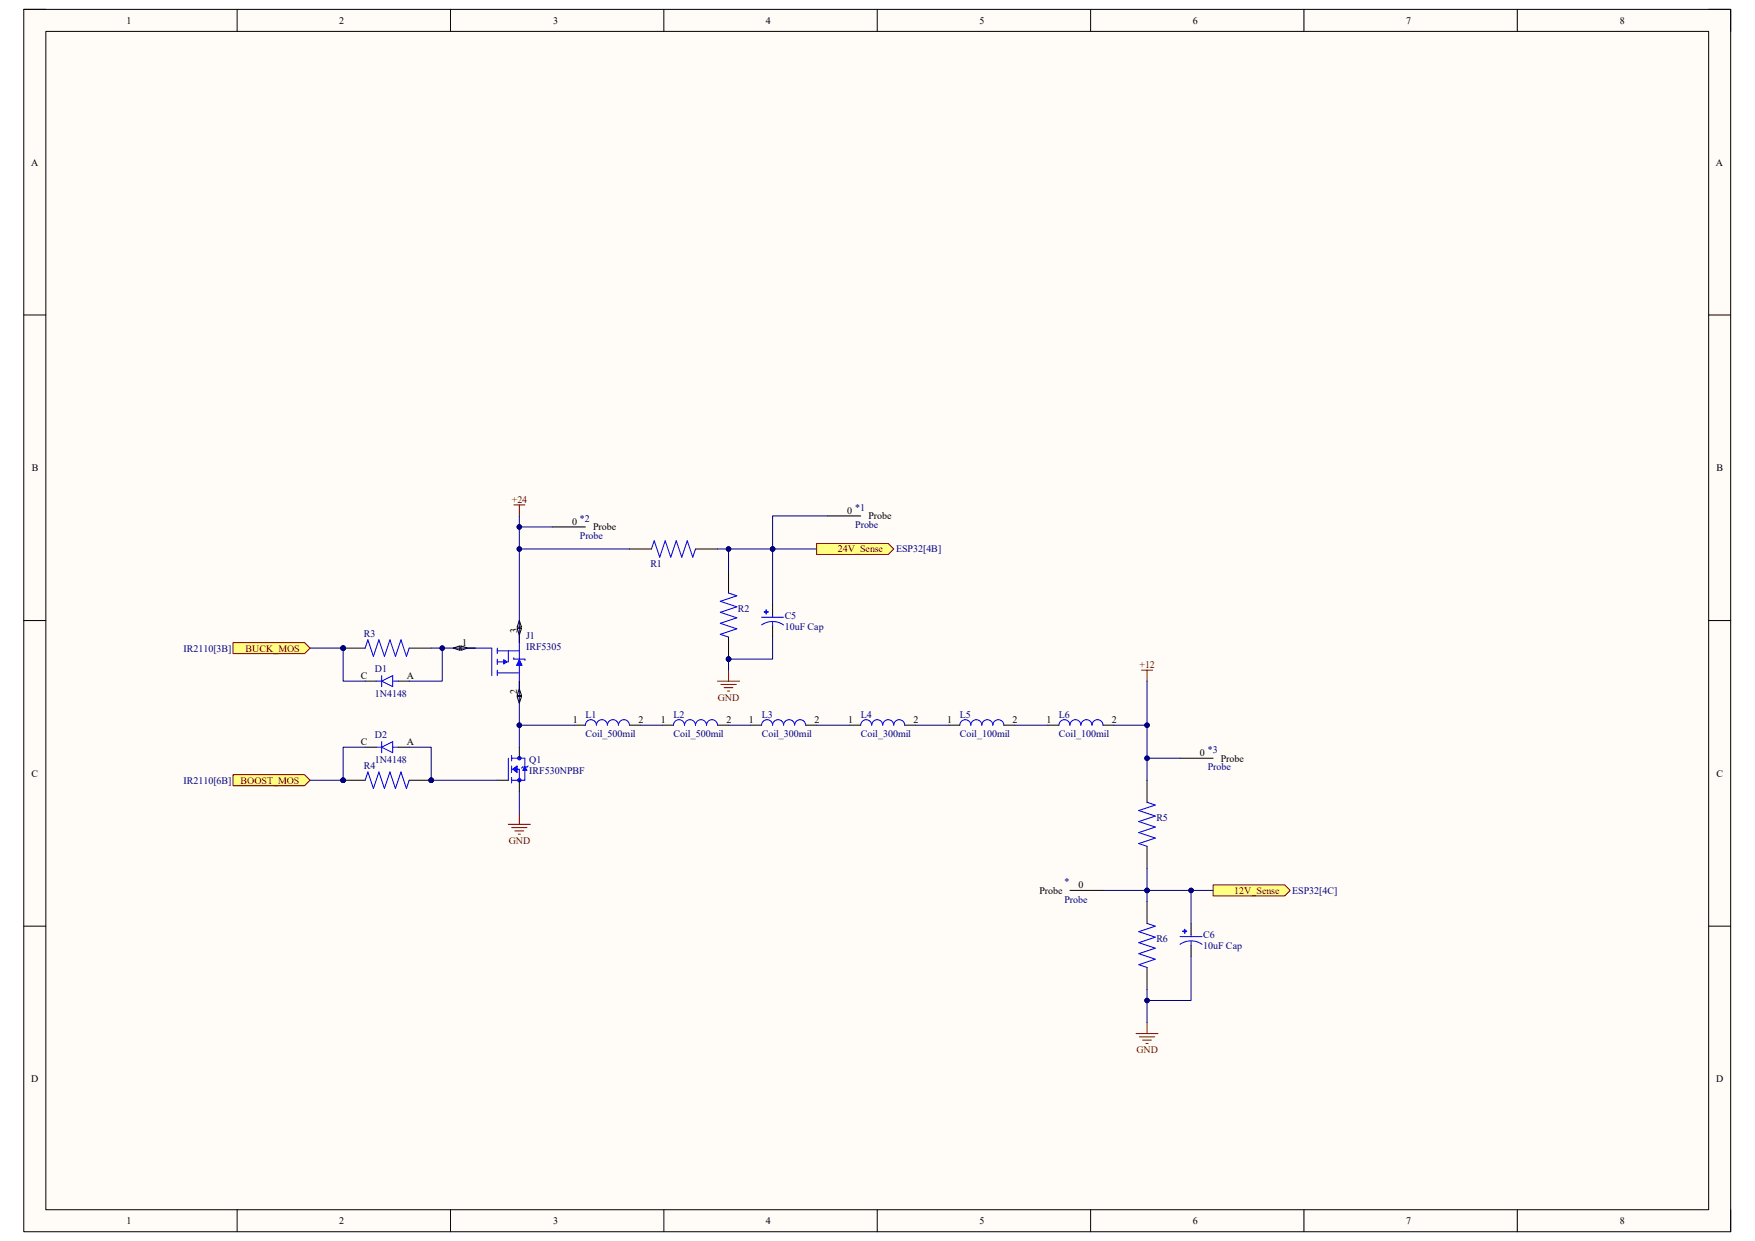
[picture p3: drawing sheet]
<svg xmlns="http://www.w3.org/2000/svg" width="297mm" height="210mm" viewBox="0 0 297 210" stroke-linecap="round" stroke-linejoin="round" font-family="sans-serif">
<path d="M4 1.6h288.9v206.8h-288.9z" fill-rule="evenodd" fill="#fffcf8"/>
<path d="M4 1.6h288.9v206.8h-288.9z" fill="none" stroke="#000" stroke-width=".17"/>
<path d="M7.8 5.3h281.4v199.4h-281.4z" fill-rule="evenodd" fill="#fffcf8"/>
<g fill="none" stroke="#000" stroke-width=".17">
<path d="M4 1.6h3.7M7.8 5.3h281.4v199.4h-281.4zM40.1 1.6v3.7M76.2 1.6v3.7M112.3 1.6v3.7M148.5 1.6v3.7M184.6 1.6v3.7M220.7 1.6v3.7M256.8 1.6v3.7M289.2 1.6h3.7v3.7M4 53.3h3.7M289.2 53.3h3.7"/>
<path d="M4 105h3.8M289.2 105h3.7M4 156.7h3.8M289.2 156.7h3.7M40.1 204.7v3.7M76.2 204.7v3.7M112.4 204.7v3.7M148.5 204.7v3.7M184.6 204.7v3.7M220.7 204.7v3.7M256.8 204.7v3.7M292.9 204.7v3.7"/>
</g>
<path d="M86 128.3v3.7M86.6 127.8v1M86.6 129.6v1.1M86.6 131.6v.9M86.6 130.2h1.3v1.8M86.6 128.3h2.2v3.7h-2.2M89.4 129.6l-.2 .2h-.7l-.2 .2" fill="none" stroke="#00f" stroke-width=".17"/>
<path d="M88.8 129.8l.4 .6h-.7z" fill="#00f"/>
<path d="M88.8 129.8l.4 .6h-.7z" fill="none" stroke="#00f" stroke-width=".17"/>
<path d="M86.8 130.2l.7-.6v1.1z" fill="#00f"/>
<g fill="none" stroke="#00f" stroke-width=".17">
<path d="M80.4 109.7h2.8v4.6M84.2 109.7v.9M84.2 111.5v1M84.2 113.4v.9M84.2 113.9h3.7M84.2 110.1h3.7M86 110.1v1.9h-1.8M87 111.3v.2h1.8v.3M87.9 108.7v6.6M86.8 130.2l.7-.6v1.1z"/>
<circle cx="87.9" cy="128.3" r=".26"/>
<circle cx="87.9" cy="132" r=".26"/>
</g>
<path d="M84.2 132h1.8M87.9 126.4v1.9M87.9 132v1.9" fill="none" stroke="#000" stroke-width=".17"/>
<path d="M85.2 112.1h.5l-.5 .3z" fill="#00f"/>
<path d="M85.2 112.1h.5l-.5 .3z" fill="none" stroke="#00f" stroke-width=".17"/>
<path d="M85.2 111.6l.5 .4h-.5z" fill="#00f"/>
<path d="M85.2 111.6l.5 .4h-.5z" fill="none" stroke="#00f" stroke-width=".17"/>
<path d="M87.8 111.8v.8h-.4z" fill="#00f"/>
<path d="M87.8 111.8v.8h-.4z" fill="none" stroke="#00f" stroke-width=".17"/>
<path d="M87.9 111.8l.5 .8h-.5z" fill="#00f"/>
<path d="M87.9 111.8l.5 .8h-.5z" fill="none" stroke="#00f" stroke-width=".17"/>
<path d="M76.7 109.7h3.7" fill="none" stroke="#000" stroke-width=".17"/>
<path d="M76.7 109.7l1.1-.4v.8z" fill="#f8fcff"/>
<path d="M76.7 109.7l1.1-.4v.8z" fill="none" stroke="#000" stroke-width=".17"/>
<path d="M78 109.3l1.1 .4-1.1 .4z" fill="#f8fcff"/>
<path d="M78 109.3l1.1 .4-1.1 .4zM87.9 105v3.7" fill="none" stroke="#000" stroke-width=".17"/>
<path d="M87.9 105l.4 1.1h-.8z" fill="#f8fcff"/>
<path d="M87.9 105l.4 1.1h-.8z" fill="none" stroke="#000" stroke-width=".17"/>
<path d="M87.5 106.3h.8l-.4 1.1z" fill="#f8fcff"/>
<path d="M87.5 106.3h.8l-.4 1.1zM87.9 115.3v3.7" fill="none" stroke="#000" stroke-width=".17"/>
<path d="M87.5 117.9h.8l-.4 1.1z" fill="#f8fcff"/>
<path d="M87.5 117.9h.8l-.4 1.1z" fill="none" stroke="#000" stroke-width=".17"/>
<path d="M87.9 116.6l.4 1.1h-.8z" fill="#f8fcff"/>
<path d="M87.9 116.6l.4 1.1h-.8z" fill="none" stroke="#000" stroke-width=".17"/>
<path d="M193.2 113.4h1.9M194.1 113.4v1.9M86 139.5h3.8M87.9 137.6v1.9M86.6 140.1h2.6M87.1 140.6h1.5M87.7 141.2h.4" fill="none" stroke="#800000" stroke-width=".17"/>
<circle cx="58.1" cy="109.7" r=".37" fill="#000080"/>
<circle cx="58.1" cy="109.7" r=".37" fill="none" stroke="#000080" stroke-width=".17"/>
<path d="M61.8 109.7l.5-1.4 .9 2.8 .9-2.8 1 2.8 .9-2.8 .9 2.8 1-2.8 .9 2.8 .5-1.4" fill="none" stroke="#00f" stroke-width=".17"/>
<path d="M58.1 109.7h3.7" fill="none" stroke="#000" stroke-width=".17"/>
<circle cx="58.1" cy="109.7" r=".37" fill="#000080"/>
<circle cx="58.1" cy="109.7" r=".37" fill="none" stroke="#000080" stroke-width=".17"/>
<path d="M69.3 109.7h3.7" fill="none" stroke="#000" stroke-width=".17"/>
<circle cx="58.1" cy="132" r=".37" fill="#000080"/>
<circle cx="58.1" cy="132" r=".37" fill="none" stroke="#000080" stroke-width=".17"/>
<circle cx="73" cy="132" r=".37" fill="#000080"/>
<circle cx="73" cy="132" r=".37" fill="none" stroke="#000080" stroke-width=".17"/>
<path d="M61.8 132l.5-1.4 .9 2.8 .9-2.8 1 2.8 .9-2.8 .9 2.8 1-2.8 .9 2.8 .5-1.4" fill="none" stroke="#00f" stroke-width=".17"/>
<path d="M58.1 132h3.7" fill="none" stroke="#000" stroke-width=".17"/>
<circle cx="58.1" cy="132" r=".37" fill="#000080"/>
<circle cx="58.1" cy="132" r=".37" fill="none" stroke="#000080" stroke-width=".17"/>
<path d="M69.3 132h3.7" fill="none" stroke="#000" stroke-width=".17"/>
<circle cx="73" cy="132" r=".37" fill="#000080"/>
<circle cx="73" cy="132" r=".37" fill="none" stroke="#000080" stroke-width=".17"/>
<path d="M63.7 115.3h.9M64.6 115.3l1.9-1v1.9zM64.6 114.3v1.9M66.5 115.3h.9M63.7 126.4h.9M64.6 126.4l1.9-.9v1.9zM64.6 125.5v1.9M66.5 126.4h.9" fill="none" stroke="#00f" stroke-width=".17"/>
<path d="M61.8 115.3h1.9M67.4 115.3h1.9M61.8 126.4h1.9M67.4 126.4h1.9" fill="none" stroke="#000" stroke-width=".17"/>
<path d="M39.4 108.7h12.1l1 1-1 .9h-12.1z" fill-rule="evenodd" fill="#ffff80"/>
<path d="M39.4 108.7h12.1l1 1-1 .9h-12.1z" fill="none" stroke="#800000" stroke-width=".17"/>
<path d="M39.4 131.1h12.1l1 .9-1 1h-12.1z" fill-rule="evenodd" fill="#ffff80"/>
<path d="M87 85.4h1.8M87.9 85.4v1.9M39.4 131.1h12.1l1 .9-1 1h-12.1zM192.3 174.9h3.7M192.8 175.5h2.6M193.4 176h1.5M193.9 176.6h.4M194.1 173v1.9" fill="none" stroke="#800000" stroke-width=".17"/>
<path d="M110.3 92.9l.4-1.4 .9 2.8 1-2.8 .9 2.8 .9-2.8 1 2.8 .9-2.8 .9 2.8 .5-1.4M99.1 122.7a.93 .93 0 0 1 .9-.9 .93 .93 0 0 1 .9 .9 .93 .93 0 0 1 1-.9 .93 .93 0 0 1 .9 .9 .93 .93 0 0 1 .9-.9 .93 .93 0 0 1 1 .9 .93 .93 0 0 1 .9-.9 .93 .93 0 0 1 .9 .9M114 122.7a.93 .93 0 0 1 .9-.9 .93 .93 0 0 1 .9 .9 .93 .93 0 0 1 1-.9 .93 .93 0 0 1 .9 .9 .93 .93 0 0 1 .9-.9 .93 .93 0 0 1 1 .9 .93 .93 0 0 1 .9-.9 .93 .93 0 0 1 .9 .9M128.9 122.7a.93 .93 0 0 1 .9-.9 .93 .93 0 0 1 1 .9 .93 .93 0 0 1 .9-.9 .93 .93 0 0 1 .9 .9 .93 .93 0 0 1 .9-.9 .93 .93 0 0 1 1 .9 .93 .93 0 0 1 .9-.9 .93 .93 0 0 1 .9 .9M145.7 122.7a.93 .93 0 0 1 .9-.9 .93 .93 0 0 1 .9 .9 .93 .93 0 0 1 1-.9 .93 .93 0 0 1 .9 .9 .93 .93 0 0 1 .9-.9 .93 .93 0 0 1 1 .9 .93 .93 0 0 1 .9-.9 .93 .93 0 0 1 .9 .9M162.4 122.7a.93 .93 0 0 1 1-.9 .93 .93 0 0 1 .9 .9 .93 .93 0 0 1 .9-.9 .93 .93 0 0 1 1 .9 .93 .93 0 0 1 .9-.9 .93 .93 0 0 1 .9 .9 .93 .93 0 0 1 1-.9 .93 .93 0 0 1 .9 .9M179.2 122.7a.93 .93 0 0 1 .9-.9 .93 .93 0 0 1 1 .9 .93 .93 0 0 1 .9-.9 .93 .93 0 0 1 .9 .9 .94 .94 0 0 1 1-.9 .94 .94 0 0 1 .9 .9 .93 .93 0 0 1 .9-.9 .93 .93 0 0 1 1 .9M194.1 135.8l1.4 .4-2.8 1 2.8 .9-2.8 .9 2.8 1-2.8 .9 2.8 .9-2.8 1 1.4 .4M194.1 156.3l1.4 .4-2.8 1 2.8 .9-2.8 .9 2.8 1-2.8 .9 2.8 .9-2.8 1 1.4 .4" fill="none" stroke="#00f" stroke-width=".17"/>
<g fill="none" stroke="#000" stroke-width=".17">
<path d="M106.5 92.9h3.8M117.7 92.9h3.7M97.2 122.7h1.9M106.5 122.7h1.9M112.1 122.7h1.9M121.4 122.7h1.9M127 122.7h1.9M136.3 122.7h1.9M143.8 122.7h1.9M153.1 122.7h1.9M160.6 122.7h1.8M169.9 122.7h1.9"/>
<path d="M177.3 122.7h1.9M186.7 122.7h1.8M194.1 132v3.8M194.1 143.2v3.7M194.1 152.5v3.8M194.1 163.7v3.7"/>
</g>
<circle cx="123.3" cy="111.5" r=".37" fill="#000080"/>
<circle cx="123.3" cy="111.5" r=".37" fill="none" stroke="#000080" stroke-width=".17"/>
<path d="M123.3 100.4l1.4 .4-2.8 1 2.8 .9-2.8 .9 2.8 1-2.8 .9 2.8 .9-2.8 .9 1.4 .5" fill="none" stroke="#00f" stroke-width=".17"/>
<path d="M123.3 107.8v3.7" fill="none" stroke="#000" stroke-width=".17"/>
<circle cx="123.3" cy="111.5" r=".37" fill="#000080"/>
<circle cx="123.3" cy="111.5" r=".37" fill="none" stroke="#000080" stroke-width=".17"/>
<path d="M123.3 96.6v3.8" fill="none" stroke="#000" stroke-width=".17"/>
<path d="M121.4 115.3h3.8M122 115.8h2.6M122.6 116.4h1.4M123.1 116.9h.4M123.3 113.4v1.9" fill="none" stroke="#800000" stroke-width=".17"/>
<path d="M129.6 103.2h.1v.7h-.1z" fill-rule="evenodd" fill="#00f"/>
<path d="M129.6 103.2h.1v.7h-.1z" fill="none" stroke="#00f" stroke-width=".17"/>
<path d="M129.3 103.5h.7v.1h-.7z" fill-rule="evenodd" fill="#00f"/>
<path d="M128.9 105.8a3.2 3.2 0 0 1 3.7 0M128.9 104.5h3.7M129.3 103.5h.7v.1h-.7zM130.8 104.1v.4M130.8 105.2v.7" fill="none" stroke="#00f" stroke-width=".17"/>
<path d="M130.8 102.2v1.9M130.8 105.9v1.9" fill="none" stroke="#000" stroke-width=".17"/>
<path d="M200.4 157.3h.1v.6h-.1z" fill-rule="evenodd" fill="#00f"/>
<path d="M200.4 157.3h.1v.6h-.1z" fill="none" stroke="#00f" stroke-width=".17"/>
<path d="M200.2 157.6h.6h-.6z" fill-rule="evenodd" fill="#00f"/>
<path d="M199.7 159.8a3.2 3.2 0 0 1 3.7 0M199.7 158.5h3.7M200.2 157.6h.6h-.6zM201.6 158.1v.4M201.6 159.3v.7" fill="none" stroke="#00f" stroke-width=".17"/>
<path d="M201.6 156.3v1.8M201.6 160v1.9" fill="none" stroke="#000" stroke-width=".17"/>
<path d="M205.3 149.8h12.1l.9 .9-.9 .9h-12.1z" fill-rule="evenodd" fill="#ffff80"/>
<path d="M205.3 149.8h12.1l.9 .9-.9 .9h-12.1z" fill="none" stroke="#800000" stroke-width=".17"/>
<path d="M138.2 92h12.1l1 .9-1 .9h-12.1z" fill-rule="evenodd" fill="#ffff80"/>
<path d="M138.2 92h12.1l1 .9-1 .9h-12.1z" fill="none" stroke="#800000" stroke-width=".17"/>
<path d="M87.9 115.3v11.1" fill="none" stroke="#000080" stroke-width=".17"/>
<circle cx="87.9" cy="122.7" r=".37" fill="#000080"/>
<g fill="none" stroke="#000080" stroke-width=".17">
<path d="M73 109.7h7.4M87.9 133.9v3.7"/>
<circle cx="87.9" cy="122.7" r=".37"/>
</g>
<circle cx="74.8" cy="109.7" r=".37" fill="#000080"/>
<g fill="none" stroke="#000080" stroke-width=".17">
<path d="M73 132h11.2"/>
<circle cx="74.8" cy="109.7" r=".37"/>
</g>
<circle cx="73" cy="132" r=".37" fill="#000080"/>
<g fill="none" stroke="#000080" stroke-width=".17">
<path d="M74.8 109.7v5.6h-5.5"/>
<circle cx="73" cy="132" r=".37"/>
</g>
<circle cx="74.8" cy="109.7" r=".37" fill="#000080"/>
<g fill="none" stroke="#000080" stroke-width=".17">
<path d="M58.1 109.7v5.6h3.7"/>
<circle cx="74.8" cy="109.7" r=".37"/>
</g>
<circle cx="58.1" cy="109.7" r=".37" fill="#000080"/>
<g fill="none" stroke="#000080" stroke-width=".17">
<path d="M69.3 126.4h3.7v5.6"/>
<circle cx="58.1" cy="109.7" r=".37"/>
</g>
<circle cx="73" cy="132" r=".37" fill="#000080"/>
<g fill="none" stroke="#000080" stroke-width=".17">
<path d="M61.8 126.4h-3.7v5.6"/>
<circle cx="73" cy="132" r=".37"/>
</g>
<circle cx="58.1" cy="132" r=".37" fill="#000080"/>
<g fill="none" stroke="#000080" stroke-width=".17">
<path d="M52.5 109.7h5.6"/>
<circle cx="58.1" cy="132" r=".37"/>
</g>
<circle cx="58.1" cy="109.7" r=".37" fill="#000080"/>
<g fill="none" stroke="#000080" stroke-width=".17">
<path d="M52.5 132h5.6"/>
<circle cx="58.1" cy="109.7" r=".37"/>
</g>
<circle cx="58.1" cy="132" r=".37" fill="#000080"/>
<g fill="none" stroke="#000080" stroke-width=".17">
<path d="M87.9 122.7h9.3"/>
<circle cx="58.1" cy="132" r=".37"/>
</g>
<circle cx="87.9" cy="122.7" r=".37" fill="#000080"/>
<g fill="none" stroke="#000080" stroke-width=".17">
<path d="M87.9 87.3v21.4"/>
<circle cx="87.9" cy="122.7" r=".37"/>
</g>
<circle cx="87.9" cy="89.2" r=".37" fill="#000080"/>
<circle cx="87.9" cy="89.2" r=".37" fill="none" stroke="#000080" stroke-width=".17"/>
<circle cx="87.9" cy="92.9" r=".37" fill="#000080"/>
<g fill="none" stroke="#000080" stroke-width=".17">
<path d="M194.1 146.9v5.6"/>
<circle cx="87.9" cy="92.9" r=".37"/>
</g>
<circle cx="194.1" cy="150.7" r=".37" fill="#000080"/>
<g fill="none" stroke="#000080" stroke-width=".17">
<path d="M194.1 167.4v5.6"/>
<circle cx="194.1" cy="150.7" r=".37"/>
</g>
<circle cx="194.1" cy="169.3" r=".37" fill="#000080"/>
<g fill="none" stroke="#000080" stroke-width=".17">
<path d="M123.3 111.5v1.9"/>
<circle cx="194.1" cy="169.3" r=".37"/>
</g>
<circle cx="123.3" cy="111.5" r=".37" fill="#000080"/>
<g fill="none" stroke="#000080" stroke-width=".17">
<path d="M121.4 92.9h1.9v3.7"/>
<circle cx="123.3" cy="111.5" r=".37"/>
</g>
<circle cx="123.3" cy="92.9" r=".37" fill="#000080"/>
<g fill="none" stroke="#000080" stroke-width=".17">
<path d="M87.9 92.9h18.6"/>
<circle cx="123.3" cy="92.9" r=".37"/>
</g>
<circle cx="87.9" cy="92.9" r=".37" fill="#000080"/>
<g fill="none" stroke="#000080" stroke-width=".17">
<path d="M123.3 92.9h7.5v9.3"/>
<circle cx="87.9" cy="92.9" r=".37"/>
</g>
<circle cx="130.8" cy="92.9" r=".37" fill="#000080"/>
<circle cx="130.8" cy="92.9" r=".37" fill="none" stroke="#000080" stroke-width=".17"/>
<circle cx="123.3" cy="92.9" r=".37" fill="#000080"/>
<g fill="none" stroke="#000080" stroke-width=".17">
<path d="M130.8 107.8v3.7h-7.5"/>
<circle cx="123.3" cy="92.9" r=".37"/>
</g>
<circle cx="123.3" cy="111.5" r=".37" fill="#000080"/>
<g fill="none" stroke="#000080" stroke-width=".17">
<path d="M194.1 150.7h7.5v5.6"/>
<circle cx="123.3" cy="111.5" r=".37"/>
</g>
<circle cx="201.6" cy="150.7" r=".37" fill="#000080"/>
<circle cx="201.6" cy="150.7" r=".37" fill="none" stroke="#000080" stroke-width=".17"/>
<circle cx="194.1" cy="150.7" r=".37" fill="#000080"/>
<g fill="none" stroke="#000080" stroke-width=".17">
<path d="M201.6 161.9v7.4h-7.5"/>
<circle cx="194.1" cy="150.7" r=".37"/>
</g>
<circle cx="194.1" cy="169.3" r=".37" fill="#000080"/>
<g fill="none" stroke="#000080" stroke-width=".17">
<path d="M130.8 92.9h7.4"/>
<circle cx="194.1" cy="169.3" r=".37"/>
</g>
<circle cx="130.8" cy="92.9" r=".37" fill="#000080"/>
<g fill="none" stroke="#000080" stroke-width=".17">
<path d="M201.6 150.7h3.7"/>
<circle cx="130.8" cy="92.9" r=".37"/>
</g>
<circle cx="201.6" cy="150.7" r=".37" fill="#000080"/>
<g fill="none" stroke="#000080" stroke-width=".17">
<path d="M186.7 150.7h7.4"/>
<circle cx="201.6" cy="150.7" r=".37"/>
</g>
<path d="M181.1 150.7h5.6" fill="none" stroke="#000" stroke-width=".17"/>
<circle cx="194.1" cy="150.7" r=".37" fill="#000080"/>
<g fill="none" stroke="#000080" stroke-width=".17">
<path d="M140.1 87.3h-9.3v5.6"/>
<circle cx="194.1" cy="150.7" r=".37"/>
</g>
<path d="M140.1 87.3h5.6" fill="none" stroke="#000" stroke-width=".17"/>
<circle cx="130.8" cy="92.9" r=".37" fill="#000080"/>
<g fill="none" stroke="#000080" stroke-width=".17">
<path d="M87.9 89.2h5.6"/>
<circle cx="130.8" cy="92.9" r=".37"/>
</g>
<path d="M93.5 89.2h5.6" fill="none" stroke="#000" stroke-width=".17"/>
<circle cx="87.9" cy="89.2" r=".37" fill="#000080"/>
<g fill="none" stroke="#000080" stroke-width=".17">
<path d="M194.1 128.3h5.6"/>
<circle cx="87.9" cy="89.2" r=".37"/>
</g>
<path d="M199.7 128.3h5.6" fill="none" stroke="#000" stroke-width=".17"/>
<circle cx="194.1" cy="128.3" r=".37" fill="#000080"/>
<g fill="none" stroke="#000080" stroke-width=".17">
<path d="M108.4 122.7h3.7M123.3 122.7h3.7M138.2 122.7h5.6M155 122.7h5.6M171.8 122.7h5.5M188.5 122.7h5.6v9.3"/>
<circle cx="194.1" cy="128.3" r=".37"/>
</g>
<circle cx="194.1" cy="122.7" r=".37" fill="#000080"/>
<circle cx="194.1" cy="122.7" r=".37" fill="none" stroke="#000080" stroke-width=".17"/>
<circle cx="194.1" cy="128.3" r=".37" fill="#000080"/>
<g fill="none" stroke="#000080" stroke-width=".17">
<path d="M194.1 115.3v7.4"/>
<circle cx="194.1" cy="128.3" r=".37"/>
</g>
<circle cx="194.1" cy="122.7" r=".37" fill="#000080"/>
<circle cx="194.1" cy="122.7" r=".37" fill="none" stroke="#000080" stroke-width=".17"/>
<g font-size="1.7">
<text x="21.4" y="4">1</text>
<text x="57.4" y="4">2</text>
<text x="93.6" y="4">3</text>
<text x="129.6" y="4">4</text>
<text x="165.8" y="4">5</text>
<text x="201.8" y="4">6</text>
<text x="238" y="4">7</text>
<text x="274.1" y="4">8</text>
<text x="5.3" y="28">A</text>
<text x="290.4" y="28">A</text>
<text x="5.4" y="79.8">B</text>
<text x="290.5" y="79.8">B</text>
<text x="96.8" y="88.8">0</text>
<text x="100.4" y="89.7">Probe</text>
<text x="143.4" y="87">0</text>
<text x="147" y="87.9">Probe</text>
<text x="87.5" y="107.2" transform="rotate(-90 87.5 107.2)">3</text>
<text x="78.2" y="109.3">1</text>
<text x="61.1" y="114.9">C</text>
<text x="68.9" y="114.9">A</text>
<text x="87.5" y="117.5" transform="rotate(-90 87.5 117.5)">2</text>
<text x="96.9" y="122.4">1</text>
<text x="108" y="122.4">2</text>
<text x="111.8" y="122.4">1</text>
<text x="122.9" y="122.4">2</text>
<text x="126.7" y="122.4">1</text>
<text x="137.8" y="122.4">2</text>
<text x="143.6" y="122.4">1</text>
<text x="154.6" y="122.4">2</text>
<text x="160.3" y="122.4">1</text>
<text x="171.4" y="122.4">2</text>
<text x="177.1" y="122.4">1</text>
<text x="188.2" y="122.4">2</text>
<text x="5.3" y="131.4">C</text>
<text x="61.1" y="126.1">C</text>
<text x="68.9" y="126.1">A</text>
<text x="203" y="128">0</text>
<text x="206.6" y="128.9">Probe</text>
<text x="290.5" y="131.4">C</text>
<text x="175.9" y="151.3">Probe</text>
<text x="182.5" y="150.3">0</text>
<text x="5.3" y="183.2">D</text>
<text x="290.4" y="183.2">D</text>
<text x="21.4" y="207.2">1</text>
<text x="57.4" y="207.2">2</text>
<text x="93.6" y="207.2">3</text>
<text x="129.6" y="207.2">4</text>
<text x="165.8" y="207.2">5</text>
<text x="201.8" y="207.2">6</text>
<text x="238" y="207.2">7</text>
<text x="274.1" y="207.2">8</text>
</g>
<g font-size="1.7" fill="#800000">
<text x="86.6" y="85.1">+24</text>
<text x="141.8" y="93.5">24V_Sense</text>
<text x="41.5" y="110.3">BUCK_MOS</text>
<text x="192.8" y="113.1">+12</text>
<text x="121.5" y="118.7">GND</text>
<text x="40.7" y="132.6">BOOST_MOS</text>
<text x="86.1" y="142.9">GND</text>
<text x="208.9" y="151.3">12V_Sense</text>
<text x="192.3" y="178.3">GND</text>
</g>
<g font-size="1.7" fill="#000080">
<text x="98.1" y="88.3">*2</text>
<text x="144.7" y="86.4">*1</text>
<text x="144.7" y="89.4">Probe</text>
<text x="98.1" y="91.2">Probe</text>
<text x="151.6" y="93.5">ESP32[4B]</text>
<text x="110.1" y="96">R1</text>
<text x="61.6" y="107.7">R3</text>
<text x="124.9" y="103.5">R2</text>
<text x="132.8" y="104.7">C5</text>
<text x="132.8" y="106.6">10uF Cap</text>
<text x="31.1" y="110.3">IR2110[3B]</text>
<text x="63.5" y="113.8">D1</text>
<text x="89" y="108.2">J1</text>
<text x="89" y="110.1">IRF5305</text>
<text x="63.5" y="117.9">1N4148</text>
<text x="63.5" y="125">D2</text>
<text x="99.1" y="121.5">L1</text>
<text x="99.1" y="124.8">Coil_500mil</text>
<text x="114" y="121.5">L2</text>
<text x="114" y="124.8">Coil_500mil</text>
<text x="128.9" y="121.5">L3</text>
<text x="128.9" y="124.8">Coil_300mil</text>
<text x="145.7" y="121.5">L4</text>
<text x="145.7" y="124.8">Coil_300mil</text>
<text x="162.4" y="121.5">L5</text>
<text x="162.4" y="124.8">Coil_100mil</text>
<text x="179.2" y="121.5">L6</text>
<text x="179.2" y="124.8">Coil_100mil</text>
<text x="61.6" y="130.1">R4</text>
<text x="63.5" y="129.1">1N4148</text>
<text x="89.6" y="129.2">Q1</text>
<text x="89.6" y="131">IRF530NPBF</text>
<text x="204.4" y="127.4">*3</text>
<text x="204.4" y="130.4">Probe</text>
<text x="31.1" y="132.6">IR2110[6B]</text>
<text x="195.7" y="138.9">R5</text>
<text x="180.1" y="149.8">*</text>
<text x="180.1" y="152.7">Probe</text>
<text x="218.7" y="151.3">ESP32[4C]</text>
<text x="195.7" y="159.5">R6</text>
<text x="203.6" y="158.8">C6</text>
<text x="203.6" y="160.7">10uF Cap</text>
</g>
</svg>
